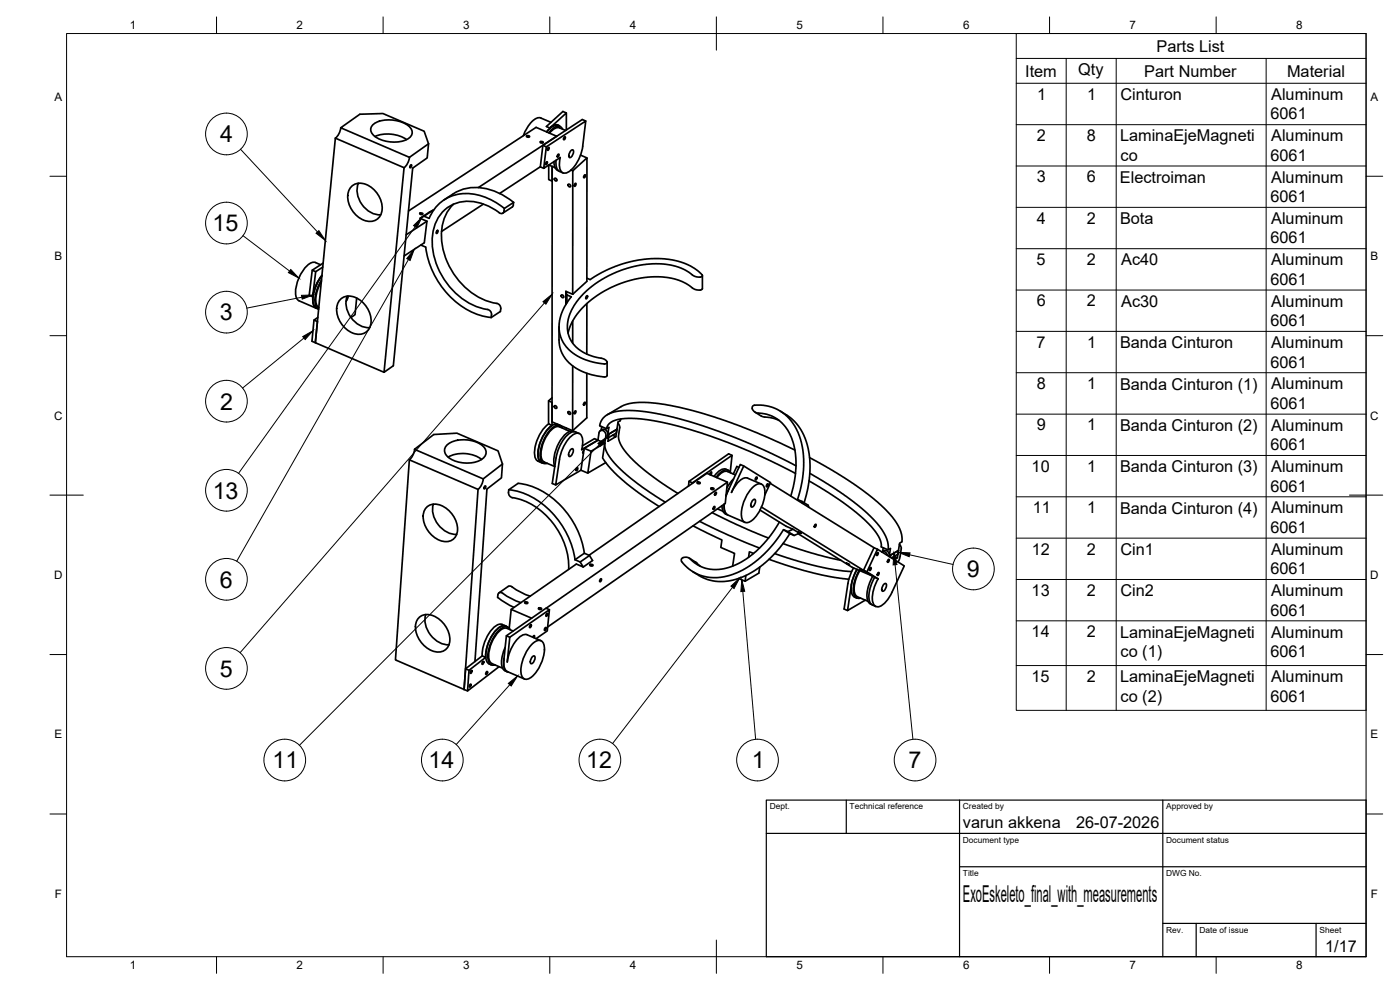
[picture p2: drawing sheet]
<svg xmlns="http://www.w3.org/2000/svg" width="420mm" height="297mm" viewBox="0 0 420 297" stroke-linecap="round" stroke-linejoin="round" font-family="sans-serif">
<!-- layer: Visible -->
<g fill="none" stroke="#000" stroke-width=".51">
<path d="M102.3 38.3l-.6 1.8-1 1.3M111.8 37.6a9.1 9.1 0 0 1 9.3-.7 3.1 3.1 0 0 1 2.4 3.6 6.8 6.8 0 0 1-7 2 6 6 0 0 1-5.2-3.3v-.6zM165.4 36.7l-3.1-1.3a3.6 3.6 0 0 0-3.5 2.1l-1.7 3.2M167 37.4l.5 .2M167.4 37.7l.7 .3M167.5 37.7a3.2 3.2 0 0 0-3.4 1.9 3.5 3.5 0 0 1 3.3-2l.4 .2M168 37.9a1.99 1.99 0 0 0-3 .5M168.8 38.8a1.69 1.69 0 0 0-2.9-.3l-1.2 1.3M169.7 39.1l-1.8-.7a2.98 2.98 0 0 0-3 1.5M170 33.9l-1.1-.4-4.9 4.5 1 .4 5-4.5v5.1M175.8 36.3l-1-.4-11.9 7.7-.7 6.5M105.2 56.2a4.4 4.4 0 0 1 6.3 .1 7.3 7.3 0 0 1 2.8 8.2 4 4 0 0 1-5.9 1.2 7.5 7.5 0 0 1-3.6-8.8z"/>
<path d="M107.6 55a7.3 7.3 0 0 0 6.7 9.4M112.5 41a10.4 10.4 0 0 1 9.5 .9M121.3 50.3l-20.7-8.8-6 61.3 20.7 8.9M122.9 47.2l-.6 1.8-1 1.3M123.3 49.5h.2v.4l-.4 .5-.1-.5zM128.6 43.1l-.4 4.3-4.4 3-5.8 59.3-2.7 2 6-61.4M128.6 43.1l-1.3-3.7-12.4-5.3-6.9 .2-5.7 4 20.6 8.9M128.6 43.1l-5.7 4.1M133.3 60a14.3 14.3 0 0 1 10.1-3.7 19 19 0 0 1 10.7 4.4M143.6 56.3l23.5-15.4-6.2-2.7-38.3 25.1M158 40.8l.6-.1 .3 .4-.6 .1zM162.1 42.6l.6-.1 .3 .3-.6 .1z"/>
<path d="M162.2 50.1l1 .4M162.2 50l-12.3 8M162.9 43.6l1.1 .5M164 44.1l11.8-7.8-.9 7.5a11 11 0 0 1-4.7 8 1.7 1.7 0 0 1-1.8-.3 1.7 1.7 0 0 1-.5-1.7l.2-2.5-4.9 3.2zM164 48.6h.3l-.1 .4-.3 .4-.1-.4zM164.6 44.3h.2v.4l-.4 .4-.1-.4zM166.3 48.5l.2 1.7 .5 .7 .6 .3M166.4 53.5l.6 .1 .1 .6h-.5zM166.6 50.3l-1.9-.8v4.4l1 .4v-4.4v76.7l6.2 2.6M166.9 48.1l-.1 .8a2.54 2.54 0 0 0 2.1 3M167.5 46.3h.3l-.1 .4-.4 .5v-.5zM169.4 41.1h.3l-.1 .4-.3 .4-.1-.4z"/>
<path d="M170.5 55.3l.6 .1 .1 .6-.5-.1zM171.4 51l.5 .3M171.5 45.1l.4-.1a1.69 1.69 0 0 1-1 2.3l-.2-.9zM171.9 51.3l4.2-3.9v37l-4.2 3.9M171.9 51.3v37M172.6 55.1l.3-.1-.1 .5-.4 .4v-.4zM174.2 46.5l1.9 .9M175.5 52.5h.2v.4l-.4 .5-.1-.5zM96.2 79.4l-1.5-.6a3.4 3.4 0 0 0-3.4 1.9 10.4 10.4 0 0 0-2.3 8.8l.8 .8 5.1 2.2M97 78.9l-3.3 2.2-.9 7.5 1 .5M126 64l.6-.1 .3 .4h-.6zM126.3 73.5l1.5 .6a24.9 24.9 0 0 0 17.3 20.8l2.3 .4"/>
<path d="M128.1 66.4l-.8 6.4-6 4M128.1 66.4l-6.2 4M128.8 65.5l-1.6-.6-1.1 .6 2 .9M130 63l-2.8 1.9M130.1 63.1l-4 2.4M131.2 69.2h.2v.3l-.4 .5-.1-.3zM136.1 61.3a14.3 14.3 0 0 0-2.9 14.4 21.1 21.1 0 0 0 16.4 15.5l.6 .9v1.4l-2.8 1.8M145.1 61.2l-12.6 8.3M151.3 62.6l-.1 1.1-.4 .3-.5 .1a15.6 15.6 0 0 0-12.7-3.3 11.1 11.1 0 0 0-7.9 11 21.7 21.7 0 0 0 15.3 20.8l1.3 .3a1.53 1.53 0 0 1 1.2 1.6l-.1 .8M151.4 62.5a16.4 16.4 0 0 0-16.5-3.4 11.7 11.7 0 0 0-6.1 6.4M153.7 62.1l-2.8 1.9M154.1 60.7l-.1 1.1-.3 .3"/>
<path d="M154.1 60.7l-2.8 1.9M93.7 81.1l1 .4M94.9 92.4l.6 .3M95.4 95.2l-1.2 .8-.6 6.4 1 .4 .7-6.3-1.1-.5M96.5 84.5a9.1 9.1 0 0 0-1.4 7.2l.6 .5M96.5 84a10.8 10.8 0 0 0-1.8 7.6l.6 .9 .3 .2M96.6 82.6a13.2 13.2 0 0 0-2.8 6.5M96.6 82.7a11.2 11.2 0 0 0-2.5 8.6l.9 1.1M96.6 82.7a11.7 11.7 0 0 0-2.6 8.5 1.59 1.59 0 0 0 1.3 1.4M96.9 80.1l-2.2 1.4-.9 7.6M101.9 90.1a4.4 4.4 0 0 1 6.3 0 7.3 7.3 0 0 1 2.7 8.2 4 4 0 0 1-5.9 1.2 7.5 7.5 0 0 1-3.5-8.7zM104.3 88.8a7.3 7.3 0 0 0 6.6 9.5"/>
<path d="M104.5 88.8l-.7 1.6M107 89.4l-.4 5-1.3 .9M167.8 98v4.1l.2 2 .7 1.9 1.4 2.1 1.9 1.8 2.6 1.5 3 1 3.3 .7a.97 .97 0 0 0 1.3-.5M168.4 88.6h.6l.2 .6h-.6zM169.8 87.4v3.9M170.1 88.5v2.4M171.9 88.3l-2.1-.9 .3 1.1 1.3 .6-2.2 3.4-1.2 3.6-.2 2.8 .8 3 1.9 2.8 2.8 2.1 3.8 1.6 4.3 .8M171.9 96.3v6.7M176 88.8l.3-.1v.4l-.4 .6-.1-.4zM176.1 91.1v15.1M207.8 82.5a2.42 2.42 0 0 0 3 .2l-.6-.7-1.6-1.3-3.7-1.9-4.3-1-4.5-.2-4.5 .4-4.3 1-5.3 2.1-4.9 2.8-1-.4M207.8 86.4l-2-1.4-2.2-1-2.1-.5-2.8-.4h-3.1l-3 .3-3.1 .6-3.1 1-5.7 2.7-4.6 3.3-2.2 2.4-1.4 1.9-1.3 2.4-.7 2.2"/>
<path d="M207.8 82.5l-2.9-1.8-3.6-1.2-4.3-.4-3.9 .3-4.9 1.1-4.3 1.7-4.2 2.2-3.5 2.7-2.5 2.6-2.2 3.3-1.1 3.5v3l1.1 2.9 2 2.3 2.7 1.6 3.8 1.1a2.85 2.85 0 0 1 2.2 1.2M210.8 82.7l-.1 4.1-.6 .2h-1l-1.3-.6M165.7 119.3l-1.1 1v6.9l1.1 .4M171.9 109.8v19.4M176.1 112v13.4l-4.2 3.8M182.2 108.6l-.2 .5-.6 .1M182.2 108.7v3.9M124.4 134.8l-.5 1.8-1 1.4M134.1 133.5a9 9 0 0 1 11.4 .9 2.47 2.47 0 0 1-1.7 3.8 9.2 9.2 0 0 1-10-1.8 2.14 2.14 0 0 1 .3-2.9zM134.5 137.2a9.7 9.7 0 0 1 10 .7M150.8 139.2l-.3 4.2-4.4 3.3-3.6 51.8M150.8 139.2l-1.3-3.9-12.4-5.3-6.9 .4-5.8 4.4 20.6 8.9"/>
<path d="M150.8 139.2l-5.8 4.5M164.6 120.3l1.1 .4v6.9M164.7 127.2a11.3 11.3 0 0 0-4.1 10 2.24 2.24 0 0 0 1.9 1.6M165.7 127.6a11.4 11.4 0 0 0-4.2 9.8 1.63 1.63 0 0 0 1.4 1.5M166.4 121.8l.5 .1 .2 .6-.6-.1zM168 127.6a2.5 2.5 0 0 0-3.4 1 11.5 11.5 0 0 0-3 8.8 2.01 2.01 0 0 0 1.5 1.6M168.8 128.4a1.76 1.76 0 0 0-3.1 0 11.6 11.6 0 0 0-3.5 9.2 1.55 1.55 0 0 0 2.1 1.4M169.9 128.4v.5M170.5 123.6h.5l.2 .6h-.6zM171 129.4l-3.1-1.4a3.2 3.2 0 0 0-3.2 1.8 9.6 9.6 0 0 0-2 8.1l.6 .7M171.4 134.8l.5-.1a1.69 1.69 0 0 1-1.1 2.2l-.1-.9zM172.4 129.5a2.41 2.41 0 0 0-3 1.1 10.8 10.8 0 0 0-2.9 9.4l-3.2-1.4"/>
<path d="M172.6 123.3h.2v.4l-.4 .5-.1-.5zM173.8 130.1a2.64 2.64 0 0 0-3.9 .8 13 13 0 0 0-3 6.5l-1.2 7.7 1.1 .4M174.6 134.9l.3-2.5a1.86 1.86 0 0 0-2.1-2.4 10.6 10.6 0 0 0-4.9 7.8l-1.1 7.7 7.5-4.4M175.2 135.1l-.3 .6 .2 .3M175.3 134.5l2.1 .9M175.4 120.7h.2v.4l-.4 .5v-.5zM179.5 132.1l-4.2 2.4-1 6.6M179.5 132.1l-1.1-.5-3.6 2.2M179.5 132.1l-4.9 2.8M180.1 129.3a1.29 1.29 0 0 1 1.7 1.5l-.3 2.2-2-.9 .3-2.2zM180.2 129.3a1.31 1.31 0 0 1 1.6-.3 1.31 1.31 0 0 1 .6 1.4M180.6 128l-.2 1.1"/>
<path d="M181.5 133l.1 1.4 .7 1.7 1.5 2.1 2 2.2 5.7 4.8 8.2 5.5M181.5 133l-.7 4.4 1.8 2.5 2.8 2.8 2.9 2.6 4.8 3.6 4.7 3.1M181.5 133l-4.1 2.4-1 6.6 5.4-3.2M182 128.6l.5-1.1 1.4-1.1 1.4-.5 2.3-.3 5.2 .1 7.6 1.4 9.5 2.6 8.4 3 10.2 4.3 10.2 5.1M182.3 124.4l4.7-2.7 3.1-.8 5.1-.1 5.9 .8 9.1 2.2 9.2 3 10.1 4.1 9.1 4.2M182.4 130.4l2.7-1.6-.1 1.1-2.8 1.6zM182.8 130.2l-.3 2.2 2.3-1.4-.9-.4M185.1 128.8l-.3 2.2M185.4 127l.5 .6 .1 .7M186 128.3l-.4 2.5 .3 1.6 1.3 2.4 1.8 2.3 2.7 2.6 3.6 2.8 8.2 5.5M186.3 125.7l-.1 .5-.7 .4-.4 2.2-2.7 1.6 .3-2.2-.7 .4-2-.9 .4-1.3 1-1.3 1.5-1 2-.6 2.6-.3h3.1l7.5 1.1 9.8 2.5 11.4 4 10 4.2 9.6 4.7M219.7 136.6l-1-.4-11.9 8.2-.2 1.4"/>
<path d="M223.2 139.8l-1-.4-4.3 9.4M225.8 122.6a3.2 3.2 0 0 0 2.9 1.4l3 .8 2.4 1.6 2.1 2.4 1.5 2.8 .9 3.5 .3 4.8-.5 4.6-1.1 4.4M226.4 121.6l3.8 .2 2 .6 1.5 .7 3 2.3 2.4 3.5 1.2 3 .8 4.3 .1 2.7-.2 3.4-.5 3.5-1.1 4.1 1.3 .5 .2 .6M226.4 121.6l-.6 .3v.7M226.6 123.7l2.4 1.4 2.6 .3 2.2 .7M234.2 123.4l2.8 1.8 2.3 2.2 1.9 3.1 1.1 3 .7 3.8 .1 4.1-.6 4.9-1.2 4.5M243 137.3l6.8 3.8 6.2 3.9 5.7 4.3 4.3 3.8 2.9 3.6 1.5 2.9 .3 2.8-.7 .6-.4 2.2M127.8 152.5a4.4 4.4 0 0 1 6.2 0 7.3 7.3 0 0 1 2.9 8.1 3.9 3.9 0 0 1-5.8 1.1 7.6 7.6 0 0 1-3.7-8.6zM130.1 151.3a7.6 7.6 0 0 0 7 9M143.5 146.8l-20.6-8.8-4.2 60 20.6 8.9M143.5 146.8l-4.2 60.1M145 143.7l-.5 1.8-1 1.3"/>
<path d="M145.5 145.8h.3l-.1 .4-.3 .5-.1-.5zM152.7 147a1.75 1.75 0 0 0 1.1 2.3 21.4 21.4 0 0 1 16.2 15.6l.6 3.6 .1 2.3M152.7 147l2.8-2a23.5 23.5 0 0 1 17.8 14.1l1.3 3.4 .8 3.5M152.7 146.9a23.5 23.5 0 0 1 17.8 14.1l1.3 3.4 .8 3.5M173.1 140.4h.3v.4l-.4 .4-.1-.4zM174.3 141.1l2.1 .9M206.8 144.4l1 .5M208 157.8l8.7 4.2-.4 2.3 4.2 1.7-.6 3.8M209.2 144.7h.7l.3 .2-.2 .2h-.5zM209.9 156.4l8.3 4 9.7 4M213 142.4l.2-.6 .3-.2 .1 .4-.4 .5M213.3 146.5l.7-.1 .3 .2-.2 .3h-.5z"/>
<path d="M213.7 153.8l7.3 3.5 9.6 4.1M214.3 152h.2v.4l-.4 .5-.1-.5zM214.7 147.7h.3v.4l-.4 .5-.1-.5zM215.3 152.7l1.7 .7M216.7 151.7l.1 1.2 .4 .8 1 .7M217.9 140.8l.6 .3M217.9 140.8a3 3 0 0 0-3 1.4l-.6 .7M218.1 154.3l-.7-1.1-.1-1.9v.8a2.52 2.52 0 0 0 2.1 2.8l4.1 1.8M218.3 141.5l2.4 1M218.3 144.7l-54.4 37.8M218.3 141.5a3 3 0 0 0-3.2 1.8M218.8 146.6l-.9 2.1"/>
<path d="M219.2 141.7l.5-5.1-11.9 8.4M219.3 141.9a1.75 1.75 0 0 0-3.1-.1l-1.3 1.4M220.2 143.7l-2.1 2.7M221.8 140.2l-.7-.2-1 2.2M224.4 143.5l4.1 1.7M224.4 143.5a3.3 3.3 0 0 0-3.3 1.7l-1.6 2.5 3.7-7.9 8 5-1.7 3.8M225.6 146.5a2.85 2.85 0 0 1 3.1-1.2 4.3 4.3 0 0 1 .6 4.4 10 10 0 0 1-4.8 7.1 1.63 1.63 0 0 1-2-1.9 12.2 12.2 0 0 1 3.1-8.4zM226.1 150l.5-.2a1.69 1.69 0 0 1-1.1 2.3l-.1-.9zM227 143.2h.2v.4l-.4 .4-.1-.4zM228.1 153l7.8 4.9 2.1 .9-1.5 .7-1.4-.6M228.5 152.1l33.5 20.8-6.2-2.6-16.3-10.2M230.3 145.2h.2v.4l-.4 .5-.1-.5z"/>
<path d="M231.2 145l31.1 19.3M233.9 156.6l-2.6 4-3.5 4-3.9 3.2-3.4 1.8-3.9 1.2h-3.6l-2.8-.9-2.3-1.5a2.34 2.34 0 0 0-3.3-.8 2.25 2.25 0 0 0 1.2 2.3l2.6 1.9 3.1 1.2 3.5 .3 3.9-.6 4.1-1.7 4.6-3.2 4.4-4.4 3.1-4.5 1.9 1.2M236.5 159.5l1.8 1.2M238 158.8l1.9 1.2-1.6 .7-1.3-.6-2.9 4.2-3.6 3.7-4 3.2-3.6 1.9-4 1.2-4.1 .1-3.3-.8-3.6-2.1M239.5 159.6l.9 .4zM240.7 150.4l1.8 1.2 .2 .6M242.8 144.3l9.4 5.9 4.6 3.4 2.6 2.3 2.3 2.4 2 2.6 .7 1.7 .1 1.5 2 .9 .7-.4-.3 2.2 2.7-1.6M243 142l5.3 3.2 5.6 3.7 3.9 2.9 3.2 2.9 2.9 3.2 1.5 2.2 1 2.7 .1 2.2M244.7 157.4l.2-.1v.5l-.4 .4-.1-.4zM149.4 179.2l2.4 1.7 2.5 1.3M149.4 178.5l-.1 .8M149.7 177.9l2.8-2 .6-.1 .5 .3a18 18 0 0 0 5.5 2.8"/>
<path d="M150.8 178a18.3 18.3 0 0 0 5.5 2.8M150.8 178l-.9-.2-.5 .7M172.6 167.9l1.5 .7 .9 1.5-2-.9-19.6 13.6M172.6 167.9l2.8-1.9 1.5 .7 .9 1.5-2.8 1.9M176.8 166.6l35.3-24.6 6.2 2.7-.6 6.4-53.3 37M176.9 166.7l-2.8 1.9M177 169.4h.7l.3 .2-.2 .2h-.5zM180.3 173.7h.2v.4l-.4 .5-.1-.5zM206.9 167.5l1.8 1.2M208.8 168.6l.3 .3M209.1 169l1.1 .9M223.9 172.7l-.3 1.7-1.9-.8"/>
<path d="M226.1 166.1l-1.2-.5-.2 1.6M228 170.1l-.3 1.9-4.1 2.4M230.8 167.8l6.4 2.2 6.9 1.9 6.4 1.4 4.2 .5M232.5 166.1l6.9 2.2 6.1 1.7 6 1.1 4.1 .4M235 163.1l8.6 2.8 8.8 2.2M254 169l.9 .4zM256.2 170.4l-1 1.9-.6 2.1-1.3 8.3 1.1 .5M257.1 179.4a2.6 2.6 0 0 1-1.6-3.4 13.4 13.4 0 0 1 1.7-5.2l-1 2-.6 2-1.2 8.4 5.3-3.1M257.9 171.1a10 10 0 0 0-1.6 7.4 1.42 1.42 0 0 0 1.9 .9M258.1 171.2a9.1 9.1 0 0 0-1.4 7.3l.6 .5 3.2 1.4M258.2 170.8l.9 .4zM259.1 171.1l1.1 .5"/>
<path d="M261.2 170.3h.2v.4l-.4 .5-.1-.5zM262 172.9a9.5 9.5 0 0 0-1.4 7.7l.9 .7M262.3 164.3l-3.2 6.8 4.4 2.6M262.3 164.3l1 .5M262.5 173.2a9.5 9.5 0 0 0-1.3 7.7l.6 .6 1 .5M263.3 165.8h.3l-.1 .4-.4 .5v-.5zM263.3 164.8l8.1 5-3.7 7.9a7.3 7.3 0 0 1-4.2 4.4 1.88 1.88 0 0 1-1.7-2.3 12 12 0 0 1 1.7-6.1l-3.3-2.1zM263.6 171.8h.2v.4l-.4 .5-.1-.5zM264.6 165.6a1.25 1.25 0 0 1 1.7 1M265.1 164.3l-.2 1.1M265.2 165.3l-.5 .3M265.2 165.2a1.34 1.34 0 0 1 1.7 1.6"/>
<path d="M265.4 175.2l.5-.1a1.69 1.69 0 0 1-1.1 2.3l-.1-.9zM266.6 167.9h.3l-.1 .4-.3 .4-.1-.4zM266.9 167v-.2l2.7-1.6-.1 1.1-2 1.1M267.3 166.5l-.1 .7M268.4 166.9l.9 .5-.9 .5M268.8 167.7l-.1 .4M269.6 165.2l-.3 2.2M269.9 163.3l.5 .7 .1 .7-.5 2.8-.5 1.1M125.5 185.6a4.4 4.4 0 0 1 6.1 .1 7.3 7.3 0 0 1 3 8.1 3.9 3.9 0 0 1-5.8 1.1 7.6 7.6 0 0 1-3.7-8.6zM127.8 184.4a7.6 7.6 0 0 0 7 9M144.7 196.8l1.1 .4-5 3.9-.5 6.2 9.5-7.3M144.7 196.8l-5 3.9-.4 6.2"/>
<path d="M144.9 198.5h.3v.4l-.4 .4-.1-.4zM147.6 199.1l3.2 1.4M151.2 198.2v.8a2.53 2.53 0 0 0 2.1 2.9l4.1 1.8M151.3 197.5l-.2 1a2.51 2.51 0 0 0 1.4 3.1M151.6 194.3a8.1 8.1 0 0 0-.6 6.5l1.2 .7M151.7 187.8a2.68 2.68 0 0 0-4 .9 12.4 12.4 0 0 0-3 8.1M152 190.8l1 .4M152.1 188a2.26 2.26 0 0 0-3 .8 12.4 12.4 0 0 0-3.3 8.4M152.3 188.1a2.5 2.5 0 0 0-3.4 1 11.5 11.5 0 0 0-3 8.8 1.95 1.95 0 0 0 1.5 1.6M153.1 188.9a1.76 1.76 0 0 0-3.1-.1 11.6 11.6 0 0 0-3.5 9.3 1.55 1.55 0 0 0 2 1.4M154 189.3l-1.8-.8a3.2 3.2 0 0 0-3.2 1.8 9.6 9.6 0 0 0-2 8.1l.6 .7M157.5 180.7l.6-.1 .3 .2-.2 .3h-.5z"/>
<path d="M158.2 190.5l4.1 1.7M158.2 190.4a3 3 0 0 0-3 1.5 13.1 13.1 0 0 0-3 6.7l.8-7.4 11.9-8.3-.7 6.4-3.3 2.3M159.2 187.5h.2v.4l-.4 .4-.1-.4zM159.5 193.5a2.85 2.85 0 0 1 3-1.2 4.3 4.3 0 0 1 .7 4.4 10 10 0 0 1-4.9 7.1 1.63 1.63 0 0 1-1.9-1.9 12.2 12.2 0 0 1 3.1-8.4zM159.6 185.5l-6.2-2.7-.6 5.7M159.9 197l.5-.2a1.69 1.69 0 0 1-1.1 2.3l-.1-.9zM159.9 191.2l.5-.5-.1 .7M161.6 182.5l.6-.1 .4 .2-.2 .3h-.5zM163.7 188.3h.2v.4l-.4 .5-.1-.5zM164.1 184.1h.2v.4l-.4 .4v-.4zM164.9 182.9l-1-.4-11.9 8.3-.8 7.4M139.3 206.9l1 .4"/>
<path d="M139.7 200.7l1.1 .4M141.1 205.3h.3l-.1 .4-.3 .5-.1-.5zM141.4 201.2h.2v.4l-.4 .5-.1-.5zM146.1 201.5h.2v.4l-.4 .5-.1-.5z"/>
</g>
<!-- layer: BORDER -->
<g fill="none" stroke="#000" stroke-width=".3">
<path d="M20 10.1h390v276.9h-390zM65 5.1v5M115 5.1v5M165 5.1v5M215 5.1v10M265 5.1v5M315 5.1v5M365 5.1v5M15 52.9h5M410 52.9h5M15 100.7h5M410 100.7h5"/>
<path d="M15 148.6h10M405 148.6h10M15 196.4h5M410 196.4h5M15 244.2h5M410 244.2h5M65 287v5M115 287v5M165 287v5M215 282.1v9.9M265 287v5M315 287v5"/>
<path d="M365 287v5"/>
</g>
<!-- layer: TITLEBLOCK -->
<path d="M230 240.1h180v46.9h-180zM230 250h180M254 240.1v9.9M288 240.1v46.9M349 240.1v46.9M288 260.1h122M349 277.1h61M359 277.1v9.9M395 277.1v9.9" fill="none" stroke="#000" stroke-width=".36"/>
<!-- layer: Parts Lists -->
<g fill="none" stroke="#000" stroke-width=".3">
<path d="M305 10.1h105v203h-105zM305 17.5h105M320 17.5v195.6M335 17.5v195.6M380 17.5v195.6M305 25h105M305 37.4h105M305 49.8h105M305 62.2h105M305 74.6h105M305 87h105M305 99.4h105"/>
<path d="M305 111.8h105M305 124.3h105M305 136.7h105M305 149.1h105M305 161.5h105M305 173.9h105M305 186.3h105M305 199.7h105"/>
</g>
<!-- layer: Balloons -->
<g fill="none" stroke="#000" stroke-width=".3">
<circle cx="68" cy="40.2" r="6.3"/>
<circle cx="68" cy="66.9" r="6.3"/>
<circle cx="68" cy="93.7" r="6.3"/>
<circle cx="68" cy="120.4" r="6.3"/>
<circle cx="68" cy="147.1" r="6.3"/>
<circle cx="68" cy="173.8" r="6.3"/>
<circle cx="292.1" cy="170.7" r="6.3"/>
<circle cx="68" cy="200.6" r="6.3"/>
<circle cx="85.5" cy="228" r="6.3"/>
<circle cx="132.7" cy="228" r="6.3"/>
<circle cx="180" cy="228" r="6.3"/>
<circle cx="227.3" cy="228" r="6.3"/>
<circle cx="274.6" cy="228" r="6.3"/>
</g>
<!-- layer: 0 -->
<g fill="#000" stroke="#000" stroke-width=".3">
<path d="M94.8 70l.9-.8 1.9 2.9zM124.3 74.8l-1.2 3.4-1-.6zM124.1 67.7l2.5-2.5-1.5 3.2zM87.3 80.9l2.4 2.5-3.1-1.6zM90.5 88.6l3.5-.1-3.3 1.3zM163 90.5l2.7-2.2-1.9 3zM90.8 101l3.1-1.8-2.3 2.7zM179.4 133l2.9-2-2 2.9zM219.4 175.9l2.6-2.5-1.7 3.2zM222.6 174l.9 3.4-1.2 .1zM268.3 166l.9 3.4-1.2 .1zM269.6 165.7l3.5 .2-.2 1.1z"/>
<path d="M152.5 205l2.8-2.2-1.9 3z"/>
</g>
<g fill="none" stroke="#000" stroke-width=".3">
<path d="M72.2 44.8l23.1 24.8M72.9 70.7l14 10.6M122.6 77.9l-51.6 90.5M124.6 68l-53 74M90.6 89.2l-16.5 3.2M163.4 90.9l-91.3 104.9M91.2 101.4l-18.4 15M179.8 133.5l-89.9 90.1M219.8 176.2l-36 46.9M222.9 177.5l3.9 44.3M268.6 169.4l5.4 52.4M273 166.5l13 2.9"/>
<path d="M153 205.5l-16.1 17.9"/>
</g>
<g font-size="7">
<text x="66.1" y="42.7">4</text>
<text x="63.8" y="69.4">15</text>
<text x="66" y="96.1">3</text>
<text x="66.1" y="122.9">2</text>
<text x="63.8" y="149.6">13</text>
<text x="290.2" y="173.2">9</text>
<text x="66" y="176.3">6</text>
<text x="66" y="203">5</text>
<text x="81.8" y="230.6">11</text>
<text x="128.6" y="230.6">14</text>
<text x="176" y="230.6">12</text>
<text x="225.6" y="230.6">1</text>
<text x="272.7" y="230.6">7</text>
<text x="289" y="270.6">ExoEskeleto_final_with_measurements</text>
</g>
<g font-size="4.9">
<text x="347.1" y="15.5">Parts List</text>
<text x="307.7" y="23">Item</text>
<text x="323.6" y="22.5">Qty</text>
<text x="343.4" y="23">Part Number</text>
<text x="386.3" y="23">Material</text>
<text x="311.3" y="29.9">1</text>
<text x="326.3" y="29.9">1</text>
<text x="336.2" y="30">Cinturon</text>
<text x="381.3" y="35.8">6061</text>
<text x="381.5" y="30">Aluminum</text>
<text x="311.2" y="42.3">2</text>
<text x="326.1" y="42.3">8</text>
<text x="336.1" y="42.4">LaminaEjeMagneti</text>
<text x="381.5" y="42.4">Aluminum</text>
<text x="336.3" y="48.2">co</text>
<text x="381.3" y="48.2">6061</text>
<text x="311.1" y="54.7">3</text>
<text x="326.1" y="54.7">6</text>
<text x="336.1" y="54.8">Electroiman</text>
<text x="381.5" y="54.8">Aluminum</text>
<text x="381.3" y="60.6">6061</text>
<text x="311.2" y="67.1">4</text>
<text x="326.2" y="67.1">2</text>
<text x="336.1" y="67.2">Bota</text>
<text x="381.5" y="67.2">Aluminum</text>
<text x="381.3" y="73.1">6061</text>
<text x="311.1" y="79.5">5</text>
<text x="326.2" y="79.5">2</text>
<text x="336.5" y="79.6">Ac40</text>
<text x="381.5" y="79.6">Aluminum</text>
<text x="381.3" y="85.5">6061</text>
<text x="311.1" y="91.9">6</text>
<text x="326.2" y="91.9">2</text>
<text x="336.5" y="92">Ac30</text>
<text x="381.5" y="92">Aluminum</text>
<text x="381.3" y="97.9">6061</text>
<text x="311.1" y="104.3">7</text>
<text x="326.3" y="104.3">1</text>
<text x="336.1" y="104.5">Banda Cinturon</text>
<text x="381.5" y="104.4">Aluminum</text>
<text x="381.3" y="110.3">6061</text>
<text x="311.1" y="116.8">8</text>
<text x="326.3" y="116.8">1</text>
<text x="336.1" y="116.9">Banda Cinturon (1)</text>
<text x="381.5" y="116.8">Aluminum</text>
<text x="381.3" y="122.7">6061</text>
<text x="311.1" y="129.2">9</text>
<text x="326.3" y="129.2">1</text>
<text x="336.1" y="129.3">Banda Cinturon (2)</text>
<text x="381.5" y="129.3">Aluminum</text>
<text x="381.3" y="135.1">6061</text>
<text x="309.6" y="141.6">10</text>
<text x="326.3" y="141.6">1</text>
<text x="336.1" y="141.7">Banda Cinturon (3)</text>
<text x="381.5" y="141.7">Aluminum</text>
<text x="381.3" y="147.5">6061</text>
<text x="309.9" y="154">11</text>
<text x="326.3" y="154">1</text>
<text x="336.1" y="154.1">Banda Cinturon (4)</text>
<text x="381.5" y="154.1">Aluminum</text>
<text x="381.3" y="159.9">6061</text>
<text x="309.6" y="166.4">12</text>
<text x="326.2" y="166.4">2</text>
<text x="336.2" y="166.5">Cin1</text>
<text x="381.5" y="166.5">Aluminum</text>
<text x="381.3" y="172.3">6061</text>
<text x="309.6" y="178.8">13</text>
<text x="326.2" y="178.8">2</text>
<text x="336.2" y="178.9">Cin2</text>
<text x="381.5" y="178.9">Aluminum</text>
<text x="381.3" y="184.7">6061</text>
<text x="309.6" y="191.2">14</text>
<text x="326.2" y="191.2">2</text>
<text x="336.1" y="191.3">LaminaEjeMagneti</text>
<text x="381.5" y="191.3">Aluminum</text>
<text x="336.3" y="197.2">co (1)</text>
<text x="381.3" y="197.1">6061</text>
<text x="309.6" y="204.6">15</text>
<text x="326.2" y="204.6">2</text>
<text x="336.1" y="204.7">LaminaEjeMagneti</text>
<text x="381.5" y="204.7">Aluminum</text>
<text x="336.3" y="210.6">co (2)</text>
<text x="381.3" y="210.6">6061</text>
<text x="289" y="248.5">varun akkena</text>
<text x="323" y="248.5">26-07-2026</text>
<text x="397.7" y="285.7">1/17</text>
</g>
<g font-size="3.5">
<text x="39" y="8.8">1</text>
<text x="89" y="8.8">2</text>
<text x="139" y="8.8">3</text>
<text x="189" y="8.8">4</text>
<text x="239" y="8.8">5</text>
<text x="289" y="8.8">6</text>
<text x="339" y="8.8">7</text>
<text x="389" y="8.8">8</text>
<text x="16.3" y="30.2">A</text>
<text x="411.3" y="30.2">A</text>
<text x="16.3" y="78">B</text>
<text x="411.3" y="78">B</text>
<text x="16.2" y="125.9">C</text>
<text x="411.2" y="125.9">C</text>
<text x="16.2" y="173.7">D</text>
<text x="411.2" y="173.7">D</text>
<text x="16.3" y="221.6">E</text>
<text x="411.3" y="221.6">E</text>
<text x="16.4" y="269.4">F</text>
<text x="411.4" y="269.4">F</text>
<text x="39" y="290.8">1</text>
<text x="89" y="290.8">2</text>
<text x="139" y="290.8">3</text>
<text x="189" y="290.8">4</text>
<text x="239" y="290.8">5</text>
<text x="289" y="290.8">6</text>
<text x="339" y="290.8">7</text>
<text x="389" y="290.8">8</text>
</g>
<g font-size="2.5">
<text x="231" y="242.9">Dept.</text>
<text x="255" y="242.9">Technical reference</text>
<text x="289" y="242.9">Created by</text>
<text x="350" y="242.9">Approved by</text>
<text x="289" y="252.8">Document type</text>
<text x="350" y="252.8">Document status</text>
<text x="289" y="262.9">Title</text>
<text x="350" y="262.9">DWG No.</text>
<text x="350" y="279.9">Rev.</text>
<text x="360" y="279.9">Date of issue</text>
<text x="396" y="279.9">Sheet</text>
</g>
</svg>
